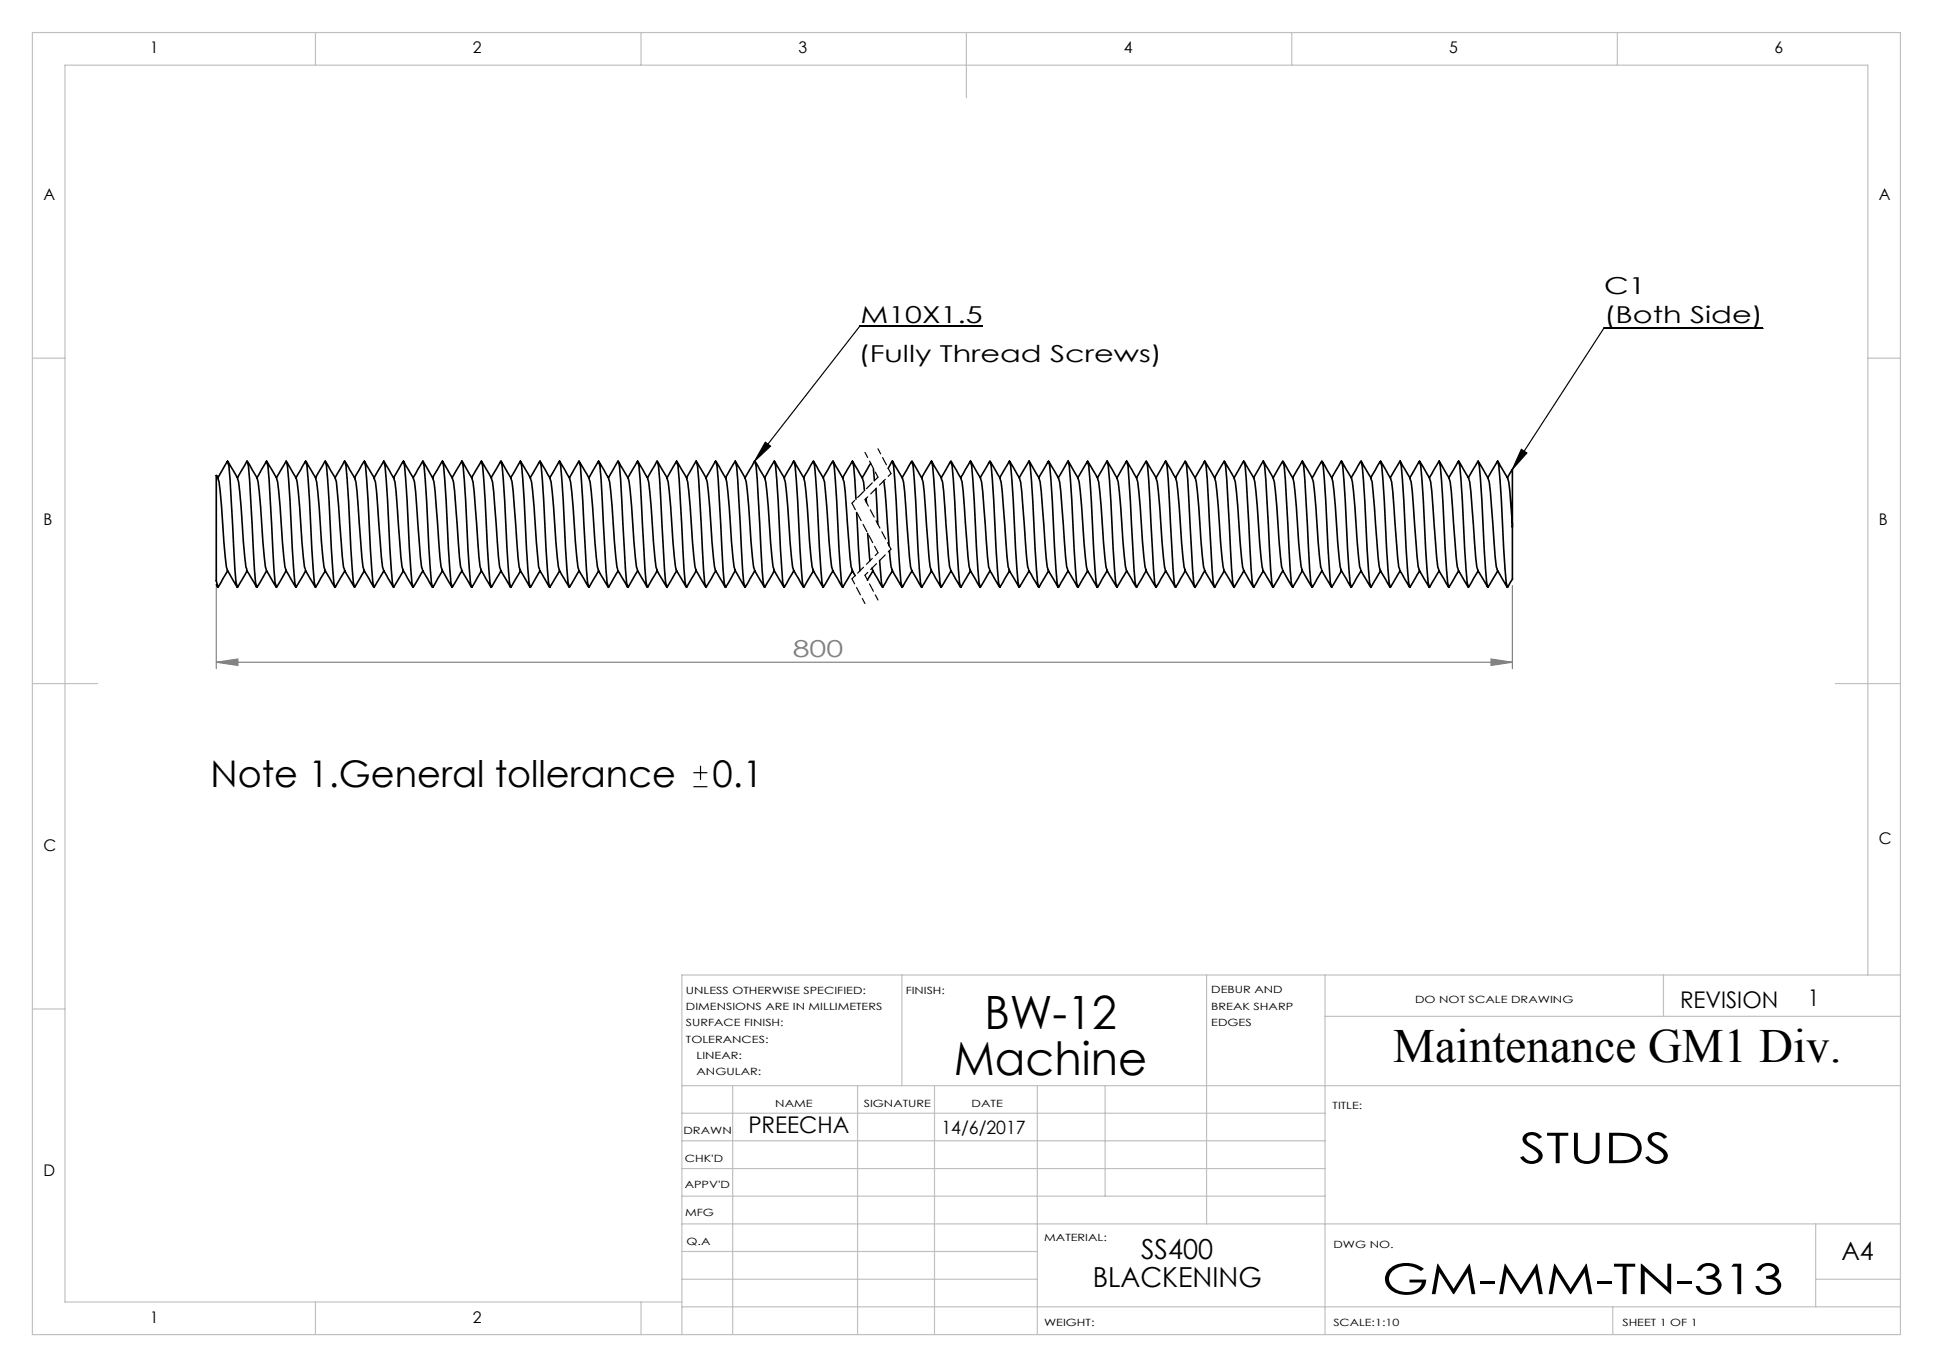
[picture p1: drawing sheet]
<svg xmlns="http://www.w3.org/2000/svg" width="297mm" height="210mm" viewBox="0 0 297 210" stroke-linecap="round" stroke-linejoin="round" font-family="sans-serif">
<path d="M150.9 50.1h-18.7l-16.2 20.7M270.8 50.4h-24.4l-14 21.7M117.6 67.9l.8 .6-2.4 2.3zM233.8 69l.8 .6-2.2 2.5zM106.5 118.7h2.2M107.6 117.6v2.2M106.5 120.9h2.2" fill="none" stroke="#000" stroke-width=".18"/>
<path d="M33.2 90.2v12.5M232.4 89.9v12.8M33.2 101.7l3.3-.5v1zM33.2 101.7h199.2M229.1 101.2l3.3 .5-3.3 .5z" fill="none" stroke="#808080" stroke-width=".18"/>
<path d="M132.9 69.5l2 3.8M134.9 68.9l2 3.9M130.9 88.9l2 3.8M132.9 88.4l2 3.8" fill="none" stroke="#000" stroke-width=".18" stroke-dasharray="1.3 .6" stroke-dashoffset=".4"/>
<path d="M134.9 73.3l-4 4M136.9 72.8l-4 4M134.9 84.9l-4 4M136.9 84.4l-4 4" fill="none" stroke="#000" stroke-width=".18" stroke-dasharray="1.3 .6" stroke-dashoffset=".7"/>
<path d="M130.9 77.3l4 7.6M132.9 76.8l4 7.6" fill="none" stroke="#000" stroke-width=".18" stroke-dasharray="1.3 .6" stroke-dashoffset=".1"/>
<g fill="none" stroke="#c0c0c0" stroke-width=".18">
<path d="M5 5h287v200h-287zM48.5 5v5M98.5 5v5M148.5 5v10M198.5 5v5M248.5 5v5M5 55h5M287 55h5M5 105h10M282 105h10M5 155h5M138.6 149.8v17"/>
<path d="M185.4 149.8v38.2M203.6 149.8v55.2M203.6 156.1h88.4M255.6 149.8v6.3M287 149.8v-139.8h-277v190h94.8M292 149.8h-187.2v55.2M104.8 166.8h187.2M104.8 179.5h98.8M104.8 175.3h98.8M104.8 171h98.8M112.6 166.8v38.2M131.8 166.8v38.2"/>
<path d="M143.6 166.8v38.2M159.4 166.8v38.2M169.8 166.8v17M104.8 183.8h98.8M104.8 196.5h54.6M104.8 192.3h54.6M104.8 188h187.2M279 196.5h13M279 188v12.8M48.5 200v5M98.5 200v5M104.8 200.8h187.2"/>
<path d="M247.8 200.8v4.2"/>
</g>
<path d="M117.6 67.9l.8 .6-2.4 2.3zM233.8 69l.8 .6-2.2 2.5z" fill="#000"/>
<path d="M33.2 101.7l3.3-.5v1zM229.1 101.2l3.3 .5-3.3 .5z" fill="#808080"/>
<g fill="none" stroke="#000" stroke-width=".25">
<path d="M33.2 73.1v16.1l.2 .8M33.3 73.1l.2 .4M33.5 73.6a38.1 38.1 0 0 1 .7 6.9 41.1 41.1 0 0 0 .7 7M34.9 70.9l-1.4 2.5M35 70.8l-.1 .2M35 70.9l1.5 2.6M35 71l.2 .6 .1 2.1 .8 13.7 .2 2.1 .1 .6M36.5 73.6a39.6 39.6 0 0 1 .7 6.9 38.1 38.1 0 0 0 .7 6.9M37.9 70.9l-1.4 2.5M38 70.8l-.1 .2M38 70.9l1.5 2.6M38 71l.3 2.7 .4 6.8a70.1 70.1 0 0 0 .7 9.6"/>
<path d="M39.5 73.6a47.6 47.6 0 0 1 .7 6.9 39.6 39.6 0 0 0 .7 7M40.9 70.9l-1.4 2.5M41 70.8l-.1 .2M41 70.9l1.5 2.6M41 71l.2 .6 .1 2.1 .8 13.7 .2 2.1 .1 .6M42.5 73.6a39.6 39.6 0 0 1 .7 6.9 39.6 39.6 0 0 0 .7 7M44 70.9l-1.5 2.5M44 70.8v.2M44 70.9l1.5 2.6M44 71a73.6 73.6 0 0 1 .7 9.5 78 78 0 0 0 .7 9.6M45.5 73.6a47.6 47.6 0 0 1 .7 6.9 38.1 38.1 0 0 0 .7 6.9M46.9 70.9l-1.4 2.5"/>
<path d="M47 70.8l-.1 .2M47 70.9l1.5 2.6M47 71a75.8 75.8 0 0 1 .7 9.5 73.6 73.6 0 0 0 .7 9.5M48.5 73.6a39.6 39.6 0 0 1 .7 6.9 41.1 41.1 0 0 0 .7 7M49.9 70.9l-1.4 2.5M50 70.8l-.1 .2M50 70.9l1.5 2.6M50 71a75.8 75.8 0 0 1 .7 9.5 78 78 0 0 0 .7 9.6M51.5 73.6a49.7 49.7 0 0 1 .7 6.9l.4 5.1 .2 1.5 .1 .3M52.9 70.9l-1.4 2.5M53 70.8l-.1 .2M53 70.9l1.5 2.6"/>
<path d="M53 71a73.6 73.6 0 0 1 .7 9.5 73.6 73.6 0 0 0 .7 9.5M54.5 73.6l.4 1.9 .7 10.1 .3 1.9M55.9 70.9l-1.4 2.5M56 70.8l-.1 .2M56 70.9l1.5 2.6M56 71a78 78 0 0 1 .7 9.5 78 78 0 0 0 .7 9.6M57.5 73.6l.2 .4 .2 1.5 .7 10.1 .3 1.9M58.9 70.9l-1.4 2.5M59 70.8l-.1 .2M59 70.9l1.5 2.6M59 71a73.6 73.6 0 0 1 .7 9.5 75.8 75.8 0 0 0 .7 9.6M60.5 73.6l.4 1.9 .7 10.1 .3 1.9"/>
<path d="M61.9 70.9l-1.4 2.5M62 70.8l-.1 .2M62 70.9l1.5 2.6M62 71a78 78 0 0 1 .7 9.5 75.8 75.8 0 0 0 .7 9.6M63.5 73.6a36.7 36.7 0 0 1 .7 6.9l.4 5.1 .3 1.9M64.9 70.9l-1.4 2.5M65 70.8l-.1 .2M65 70.9l1.5 2.6M65 71a73.6 73.6 0 0 1 .7 9.5 78 78 0 0 0 .7 9.6M66.5 73.6l.4 1.9 .3 5a35.4 35.4 0 0 0 .7 6.9M67.9 70.9l-1.4 2.5M68 70.8l-.1 .2"/>
<path d="M68 70.9l1.5 2.6M68 71a75.8 75.8 0 0 1 .7 9.5 73.6 73.6 0 0 0 .7 9.5M69.5 73.6l.3 1.9 .8 10.1 .2 1.5 .1 .4M70.9 70.9l-1.4 2.5M71 70.8l-.1 .2M71 70.9l1.5 2.6M71 71a75.8 75.8 0 0 1 .7 9.5 78 78 0 0 0 .7 9.6M72.5 73.6l.3 1.9 .4 5a35.4 35.4 0 0 0 .7 6.9M73.9 70.9l-1.4 2.5M74 70.8l-.1 .2M74 70.9l1.5 2.6M74 71a73.6 73.6 0 0 1 .7 9.5 73.6 73.6 0 0 0 .7 9.5"/>
<path d="M75.5 73.6l.3 1.9 .4 5a36.7 36.7 0 0 0 .7 7M76.9 70.9l-1.4 2.5M77 70.8l-.1 .2M77 70.9l1.5 2.6M77 71a78 78 0 0 1 .7 9.5 78 78 0 0 0 .7 9.6M78.5 73.6l.3 1.9 .4 5a36.7 36.7 0 0 0 .7 7M79.9 70.9l-1.4 2.5M80 70.8l-.1 .2M80 70.9l1.5 2.6M80 71a73.6 73.6 0 0 1 .7 9.5 75.8 75.8 0 0 0 .7 9.6M81.5 73.6a38.1 38.1 0 0 1 .7 6.9l.6 6.6 .1 .3M82.9 70.9l-1.4 2.5"/>
<path d="M83 70.8l-.1 .2M83 70.9l1.5 2.6M83 71a75.8 75.8 0 0 1 .7 9.5 73.6 73.6 0 0 0 .7 9.5M84.5 73.6a39.6 39.6 0 0 1 .7 6.9 41.1 41.1 0 0 0 .7 7M85.9 70.9l-1.4 2.5M86 70.8l-.1 .2M86 70.9l1.5 2.6M86 71a75.8 75.8 0 0 1 .7 9.5l.4 6.9 .2 2.1 .2 .6M87.5 73.6a39.6 39.6 0 0 1 .7 6.9 47.6 47.6 0 0 0 .7 6.9M88.9 70.9l-1.4 2.5M89 70.8l-.1 .2M89 70.9l1.5 2.6"/>
<path d="M89 71l.2 .6 .9 15.8 .3 2.6M90.5 73.6a38.1 38.1 0 0 1 .7 6.9 41.1 41.1 0 0 0 .7 7M91.9 70.9l-1.4 2.5M92 70.8l-.1 .2M92 70.9l1.5 2.6M92 71l.2 .6 .2 2.1 .7 13.7 .2 2.1 .2 .6M93.5 73.6a39.6 39.6 0 0 1 .7 6.9 47.6 47.6 0 0 0 .7 6.9M94.9 70.9l-1.4 2.5M95 70.8l-.1 .2M95 70.9l1.6 2.6M95 71a68.2 68.2 0 0 1 .7 9.5l.4 6.9 .3 2.7M96.6 73.6a47.6 47.6 0 0 1 .6 6.9 39.6 39.6 0 0 0 .7 7"/>
<path d="M97.9 70.9l-1.4 2.5M98 70.8l-.1 .2M98 70.9l1.5 2.6M98 71l.2 .6 .2 2.1 .7 13.7 .3 2.7M99.5 73.6a39.6 39.6 0 0 1 .7 6.9 39.6 39.6 0 0 0 .7 7M100.9 70.9l-1.4 2.5M101 70.8l-.1 .2M101 70.9l1.6 2.6M101 71a68.2 68.2 0 0 1 .7 9.5l.4 6.9 .2 2.1 .1 .6M102.5 73.6a38.1 38.1 0 0 1 .7 6.9 47.6 47.6 0 0 0 .7 6.9M103.9 70.9l-1.4 2.5M104 70.8l-.1 .2"/>
<path d="M104 70.9l1.6 2.6M104 71l.2 .6 .2 2.1 .3 6.8a68.2 68.2 0 0 0 .7 9.5M105.5 73.6a38.1 38.1 0 0 1 .7 6.9 41.1 41.1 0 0 0 .7 7M106.9 70.9l-1.4 2.5M107 70.8l-.1 .2M107 70.9l1.5 2.6M107 71l.2 .6 .2 2.1 .7 13.7 .2 2.1 .1 .6M108.5 73.6a39.6 39.6 0 0 1 .7 6.9 47.6 47.6 0 0 0 .7 6.9M109.9 70.9l-1.4 2.5M110 70.8l-.1 .2M110 70.9l1.5 2.6M110 71l.3 2.7 .4 6.8a68.2 68.2 0 0 0 .7 9.5"/>
<path d="M111.5 73.6a47.6 47.6 0 0 1 .7 6.9 39.6 39.6 0 0 0 .7 7M112.9 70.9l-1.4 2.5M113 70.8l-.1 .2M113 70.9l1.5 2.6M113 71l.2 .6 .1 2.1 .8 13.7 .2 2.1 .1 .6M114.5 73.6a39.6 39.6 0 0 1 .7 6.9 39.6 39.6 0 0 0 .7 7M115.9 70.9l-1.4 2.5M116 70.8l-.1 .2M116 70.9l1.5 2.6M116 71l.3 2.7 .8 13.7 .2 2.1 .1 .6M117.5 73.6a47.6 47.6 0 0 1 .7 6.9 38.1 38.1 0 0 0 .7 6.9M118.9 70.9l-1.4 2.5"/>
<path d="M119 70.8l-.1 .2M119 70.9l1.5 2.6M119 71a75.8 75.8 0 0 1 .7 9.5l.6 9 .1 .5M120.5 73.6a39.6 39.6 0 0 1 .7 6.9 41.1 41.1 0 0 0 .7 7M121.9 70.9l-1.4 2.5M122 70.8l-.1 .2M122 70.9l1.5 2.6M122 71a75.8 75.8 0 0 1 .7 9.5 78 78 0 0 0 .7 9.6M123.5 73.6a39.6 39.6 0 0 1 .7 6.9 38.1 38.1 0 0 0 .7 6.9M124.9 70.9l-1.4 2.5M125 70.8l-.1 .2M125 70.9l1.5 2.6"/>
<path d="M125 71a73.6 73.6 0 0 1 .7 9.5 73.6 73.6 0 0 0 .7 9.5M126.5 73.6a47.6 47.6 0 0 1 .7 6.9 41.1 41.1 0 0 0 .7 7M127.9 70.9l-1.4 2.5M128 70.8l-.1 .2M128 70.9l1.5 2.6M128 71a78 78 0 0 1 .7 9.5 78 78 0 0 0 .7 9.6M129.5 73.6l.2 .4 .2 1.5 .7 10.1 .2 1.5 .1 .3M131 70.9l-1.5 2.5M131 70.8v.2M131 70.9l1.5 2.6M131 71l.2 .6 .3 5.1M131.6 78.7l.5 9"/>
<path d="M132.5 73.6l.2 .4 .1 1.4M133.1 76.6v.6M133.8 71.2l-1.3 2.2M134.2 72l.1 1.9M134.6 75.1l.3 5.4M135.7 73.9a39.5 39.5 0 0 1 .6 6.6l.3 3.3M137.1 70.9l-.6 1.1M137.1 70.8v.2M137.2 70.9l1.5 2.6M137.2 71a75.8 75.8 0 0 1 .7 9.5 73.6 73.6 0 0 0 .7 9.5M138.7 73.6a36.7 36.7 0 0 1 .6 6.9l.4 5.1 .4 1.9M140.1 70.9l-1.5 2.5"/>
<path d="M140.1 70.8v.2M140.2 70.9l1.5 2.6M140.2 71a73.6 73.6 0 0 1 .7 9.5 78 78 0 0 0 .7 9.6M141.7 73.6l.3 1.9 .7 10.1 .4 1.9M143.1 70.9l-1.5 2.5M143.1 70.8v.2M143.2 70.9l1.5 2.6M143.2 71a78 78 0 0 1 .7 9.5 75.8 75.8 0 0 0 .7 9.6M144.6 73.6l.2 .4 .2 1.5 .7 10.1 .3 1.9M146 70.9l-1.4 2.5M146.1 70.8l-.1 .2M146.2 70.9l1.5 2.6"/>
<path d="M146.2 71a73.6 73.6 0 0 1 .7 9.5 75.8 75.8 0 0 0 .7 9.6M147.7 73.6l.3 1.9 .7 10.1 .3 1.9M149.1 70.9l-1.5 2.5M149.1 70.8v.2M149.2 70.9l1.5 2.6M149.2 71a75.8 75.8 0 0 1 .7 9.5 78 78 0 0 0 .7 9.6M150.7 73.6l.3 1.9 .4 5a35.4 35.4 0 0 0 .6 6.9M152 70.9l-1.4 2.5M152.1 70.8l-.1 .2M152.2 70.9l1.5 2.6M152.2 71a75.8 75.8 0 0 1 .7 9.5 73.6 73.6 0 0 0 .7 9.5M153.7 73.6l.3 1.9 .7 10.1 .2 1.5 .2 .4"/>
<path d="M155.1 70.9l-1.5 2.5M155.1 70.8v.2M155.2 70.9l1.5 2.6M155.2 71a73.6 73.6 0 0 1 .7 9.5 78 78 0 0 0 .7 9.6M156.7 73.6l.3 1.9 .4 5a35.4 35.4 0 0 0 .6 6.9M158.1 70.9l-1.5 2.5M158.1 70.8v.2M158.2 70.9l1.5 2.6M158.2 71a78 78 0 0 1 .7 9.5 75.8 75.8 0 0 0 .7 9.6M159.7 73.6l.3 1.9 .4 5a36.7 36.7 0 0 0 .6 7M161 70.9l-1.4 2.5M161.1 70.8l-.1 .2"/>
<path d="M161.1 70.9l1.6 2.6M161.1 71a73.6 73.6 0 0 1 .8 9.5 78 78 0 0 0 .7 9.6M162.7 73.6l.3 1.9 .4 5a36.7 36.7 0 0 0 .6 7M164.1 70.9l-1.5 2.5M164.1 70.8v.2M164.1 70.9l1.6 2.6M164.1 71a78 78 0 0 1 .8 9.5 75.8 75.8 0 0 0 .7 9.6M165.7 73.6a39.6 39.6 0 0 1 .7 6.9 47.6 47.6 0 0 0 .6 6.9M167.1 70.9l-1.5 2.5M167.1 70.8v.2M167.1 70.9l1.6 2.6M167.1 71a73.6 73.6 0 0 1 .8 9.5 73.6 73.6 0 0 0 .7 9.5"/>
<path d="M168.7 73.6a38.1 38.1 0 0 1 .7 6.9 41.1 41.1 0 0 0 .7 7M170.1 70.9l-1.5 2.5M170.1 70.8v.2M170.1 70.9l1.6 2.6M170.1 71a75.8 75.8 0 0 1 .8 9.5l.3 6.9 .2 2.1 .2 .6M171.7 73.6a38.1 38.1 0 0 1 .7 6.9 47.6 47.6 0 0 0 .6 6.9M173.1 70.9l-1.5 2.5M173.1 70.8v.2M173.1 70.9l1.6 2.6M173.1 71l.2 .6 .9 15.8 .4 2.6M174.7 73.6a39.6 39.6 0 0 1 .7 6.9 41.1 41.1 0 0 0 .7 7M176.1 70.9l-1.5 2.5"/>
<path d="M176.1 70.8v.2M176.2 70.9l1.5 2.6M176.2 71a68.2 68.2 0 0 1 .6 9.5l.4 6.9 .2 2.1 .2 .6M177.7 73.6a38.1 38.1 0 0 1 .7 6.9 47.6 47.6 0 0 0 .6 6.9M179.1 70.9l-1.5 2.5M179.1 70.8v.2M179.1 70.9l1.6 2.6M179.1 71l.2 .6 .2 2.1 .7 13.7 .4 2.7M180.7 73.6a39.6 39.6 0 0 1 .7 6.9 39.6 39.6 0 0 0 .7 7M182.1 70.9l-1.5 2.5M182.1 70.8v.2M182.2 70.9l1.5 2.6"/>
<path d="M182.2 71a68.2 68.2 0 0 1 .6 9.5l.4 6.9 .4 2.7M183.7 73.6a47.6 47.6 0 0 1 .7 6.9 39.6 39.6 0 0 0 .7 7M185.1 70.9l-1.5 2.5M185.1 70.8v.2M185.1 70.9l1.6 2.6M185.1 71l.2 .6 .2 2.1 .7 13.7 .2 2.1 .2 .6M186.7 73.6a39.6 39.6 0 0 1 .7 6.9 47.6 47.6 0 0 0 .6 6.9M188.1 70.9l-1.5 2.5M188.1 70.8v.2M188.2 70.9l1.5 2.6M188.2 71l.3 2.7 .4 6.8a68.2 68.2 0 0 0 .6 9.5M189.7 73.6a39.6 39.6 0 0 1 .7 6.9 41.1 41.1 0 0 0 .7 7"/>
<path d="M191.1 70.9l-1.5 2.5M191.1 70.8v.2M191.2 70.9l1.5 2.6M191.2 71l.3 2.7 .7 13.7 .2 2.1 .2 .6M192.7 73.6a47.6 47.6 0 0 1 .7 6.9 47.6 47.6 0 0 0 .6 6.9M194.1 70.9l-1.5 2.5M194.1 70.8v.2M194.1 70.9l1.6 2.6M194.1 71l.2 .6 .2 2.1 .4 6.8a68.2 68.2 0 0 0 .6 9.5M195.7 73.6a39.6 39.6 0 0 1 .7 6.9 39.6 39.6 0 0 0 .7 7M197.1 70.9l-1.5 2.5M197.1 70.8v.2"/>
<path d="M197.2 70.9l1.5 2.6M197.2 71l.3 2.7 .7 13.7 .2 2.1 .2 .6M198.7 73.6a47.6 47.6 0 0 1 .7 6.9 39.6 39.6 0 0 0 .7 7M200.1 70.9l-1.5 2.5M200.1 70.8v.2M200.1 70.9l1.5 2.6M200.1 71l.2 .6 .2 2.1 .7 13.7 .2 2.1 .2 .6M201.6 73.6a39.6 39.6 0 0 1 .8 6.9 38.1 38.1 0 0 0 .7 6.9M203.1 70.9l-1.5 2.5M203.1 70.8v.2M203.2 70.9l1.5 2.6M203.2 71a73.6 73.6 0 0 1 .7 9.5l.5 9 .2 .5"/>
<path d="M204.7 73.6a47.6 47.6 0 0 1 .7 6.9 41.1 41.1 0 0 0 .7 7M206.1 70.9l-1.5 2.5M206.1 70.8v.2M206.2 70.9l1.5 2.6M206.2 71a75.8 75.8 0 0 1 .7 9.5 78 78 0 0 0 .7 9.6M207.7 73.6a47.6 47.6 0 0 1 .7 6.9 38.1 38.1 0 0 0 .7 6.9M209.1 70.9l-1.5 2.5M209.1 70.8v.2M209.2 70.9l1.5 2.6M209.2 71a75.8 75.8 0 0 1 .7 9.5 73.6 73.6 0 0 0 .7 9.5M210.6 73.6l.2 .4 .9 11.6 .4 1.9M212.1 70.9l-1.5 2.5"/>
<path d="M212.1 70.8v.2M212.2 70.9l1.5 2.6M212.2 71a73.6 73.6 0 0 1 .7 9.5 78 78 0 0 0 .7 9.6M213.7 73.6l.3 1.9 .7 10.1 .2 1.5 .2 .3M215.1 70.9l-1.5 2.5M215.1 70.8v.2M215.2 70.9l1.5 2.6M215.2 71a78 78 0 0 1 .7 9.5 75.8 75.8 0 0 0 .7 9.6M216.6 73.6l.2 .4 .2 1.5 .7 10.1 .4 1.9M218.1 70.9l-1.5 2.5M218.1 70.8v.2M218.2 70.9l1.5 2.6"/>
<path d="M218.2 71a73.6 73.6 0 0 1 .7 9.5 75.8 75.8 0 0 0 .7 9.6M219.7 73.6l.3 1.9 .7 10.1 .4 1.9M221.1 70.9l-1.5 2.5M221.1 70.8v.2M221.2 70.9l1.5 2.6M221.2 71a75.8 75.8 0 0 1 .7 9.5 78 78 0 0 0 .7 9.6M222.7 73.6a36.7 36.7 0 0 1 .6 6.9l.4 5.1 .2 1.5 .1 .3M224 70.9l-1.4 2.5M224.1 70.8l-.1 .2M224.2 70.9l1.5 2.6M224.2 71a75.8 75.8 0 0 1 .7 9.5 73.6 73.6 0 0 0 .7 9.5M225.7 73.6l.3 1.9 .4 5a38 38 0 0 0 .6 7"/>
<path d="M227.1 70.9l-1.5 2.5M227.1 70.8v.2M227.2 70.9l1.5 2.6M227.2 71a73.6 73.6 0 0 1 .7 9.5 78 78 0 0 0 .7 9.6M228.7 73.6l.3 1.9 .4 5a35.4 35.4 0 0 0 .6 6.9M230.1 70.9l-1.5 2.5M230.1 70.8v.2M230.2 70.9l1.5 2.6M230.2 71a78 78 0 0 1 .7 9.5 73.6 73.6 0 0 0 .7 9.5M231.6 73.4l.8-1.3v8.9M231.7 73.6l.3 1.9 .4 5.5M33.2 89.8l.2 .4"/>
<path d="M33.5 90.1v.1M34.9 87.6l1.5 2.6M35 87.7l-1.5 2.5M36.5 90v.2M37.9 87.6l1.5 2.6M38 87.7l-1.5 2.5M39.5 90.1v.1M40.9 87.6l1.5 2.6M41 87.7l-1.5 2.5M42.5 90.1v.1M43.9 87.6l1.5 2.6M44 87.7l-1.5 2.5"/>
<path d="M45.5 90.1v.1M46.9 87.6l1.5 2.6M47 87.7l-1.5 2.5M48.5 90.1v.1M49.9 87.6l1.5 2.6M50 87.7l-1.5 2.5M51.5 90v.2M52.9 87.6l1.5 2.6M53 87.7l-1.5 2.5M54.5 90.1v.1M55.9 87.6l1.5 2.6M56 87.7l-1.5 2.5"/>
<path d="M57.5 90.1v.1M58.9 87.6l1.5 2.6M59 87.7l-1.5 2.5M60.5 90.1v.1M61.9 87.6l1.5 2.6M62 87.7l-1.5 2.5M63.5 90.1v.1M64.9 87.6l1.5 2.6M65 87.7l-1.5 2.5M66.5 90v.2M67.9 87.6l1.5 2.6M68 87.7l-1.5 2.5"/>
<path d="M69.5 90.1v.1M70.9 87.6l1.5 2.6M71 87.7l-1.5 2.5M72.5 90v.2M73.9 87.6l1.5 2.6M74 87.7l-1.5 2.5M75.5 90.1v.1M76.9 87.6l1.5 2.6M77 87.7l-1.5 2.5M78.5 90.1v.1M79.9 87.6l1.5 2.6M80 87.7l-1.5 2.5"/>
<path d="M81.5 90.1v.1M82.9 87.6l1.5 2.6M83 87.7l-1.5 2.5M84.5 90.1v.1M85.9 87.6l1.6 2.6M86 87.7l-1.5 2.5M87.5 90v.2M88.9 87.6l1.5 2.6M89 87.7l-1.5 2.5M90.5 90.1v.1M91.9 87.6l1.6 2.6M92 87.7l-1.5 2.5"/>
<path d="M93.5 90.1v.1M94.9 87.6l1.5 2.6M95 87.7l-1.5 2.5M96.5 90.1v.1M97.9 87.6l1.5 2.6M98 87.7l-1.5 2.5M99.5 90.1v.1M100.9 87.6l1.5 2.6M101 87.7l-1.5 2.5M102.5 90v.2M103.9 87.6l1.5 2.6M104 87.7l-1.5 2.5"/>
<path d="M105.5 90.1v.1M106.9 87.6l1.5 2.6M107 87.7l-1.5 2.5M108.5 90v.2M109.9 87.6l1.5 2.6M110 87.7l-1.5 2.5M111.5 90.1v.1M112.9 87.6l1.5 2.6M113 87.7l-1.5 2.5M114.5 90.1v.1M115.9 87.6l1.5 2.6M116 87.7l-1.5 2.5"/>
<path d="M117.5 90v.2M118.9 87.6l1.5 2.6M119 87.7l-1.5 2.5M120.5 90.1v.1M121.9 87.6l1.5 2.6M122 87.7l-1.5 2.5M123.5 90v.2M124.9 87.6l1.5 2.6M125 87.7l-1.5 2.5M126.5 90.1v.1M127.9 87.6l1.5 2.6M128 87.7l-1.5 2.5"/>
<path d="M129.5 90.1v.1M130.9 87.6l.5 .8M131 87.7l-1.5 2.5M133.3 81.9l.4 4.2M134 87.3l.1 .2M134.1 87.6l1.5 2.6M134.1 87.7l-.8 1.4M135.1 86.1l.3 3.4 .2 .6M135.6 90.1v.1M136.7 84.6l.2 2.5 .2 .3M137.1 87.6l1.5 2.6M137.1 87.7l-1.5 2.5"/>
<path d="M138.7 90l-.1 .2M140.1 87.6l1.5 2.6M140.1 87.7l-1.4 2.5M141.6 90.1v.1M143.1 87.6l1.5 2.6M143.1 87.7l-1.5 2.5M144.6 90.1v.1M146 87.6l1.6 2.6M146.1 87.7l-1.5 2.5M147.7 90.1l-.1 .1M149 87.6l1.6 2.6M149.1 87.7l-1.4 2.5"/>
<path d="M150.6 90.1v.1M152 87.6l1.6 2.6M152.1 87.7l-1.5 2.5M153.7 90l-.1 .2M155 87.6l1.6 2.6M155.1 87.7l-1.4 2.5M156.6 90.1v.1M158 87.6l1.6 2.6M158.1 87.7l-1.5 2.5M159.7 90.1l-.1 .1M161 87.6l1.6 2.6M161.1 87.7l-1.4 2.5"/>
<path d="M162.7 90.1l-.1 .1M164 87.6l1.6 2.6M164.1 87.7l-1.4 2.5M165.6 90.1v.1M167 87.6l1.6 2.6M167.1 87.7l-1.4 2.5M168.7 90l-.1 .2M170.1 87.6l1.5 2.6M170.1 87.7l-1.4 2.5M171.6 90.1v.1M173 87.6l1.6 2.6M173.1 87.7l-1.5 2.5"/>
<path d="M174.7 90l-.1 .2M176.1 87.6l1.5 2.6M176.1 87.7l-1.4 2.5M177.7 90.1l-.1 .1M179 87.6l1.6 2.6M179.1 87.7l-1.4 2.5M180.7 90.1l-.1 .1M182.1 87.6l1.5 2.6M182.1 87.7l-1.4 2.5M183.7 90.1l-.1 .1M185.1 87.6l1.5 2.6M185.1 87.7l-1.4 2.5"/>
<path d="M186.7 90.1l-.1 .1M188 87.6l1.5 2.6M188.1 87.7l-1.4 2.5M189.7 90l-.1 .2M191.1 87.6l1.5 2.6M191.1 87.7l-1.4 2.5M192.7 90.1l-.1 .1M194 87.6l1.5 2.6M194.1 87.7l-1.4 2.5M195.7 90.1l-.1 .1M197.1 87.6l1.5 2.6M197.1 87.7l-1.4 2.5"/>
<path d="M198.6 90.1v.1M200.1 87.6l1.5 2.6M200.1 87.7l-1.5 2.5M201.6 90.1v.1M203.1 87.6l1.5 2.6M203.1 87.7l-1.5 2.5M204.6 90v.2M206.1 87.6l1.5 2.6M206.1 87.7l-1.5 2.5M207.6 90.1v.1M209.1 87.6l1.5 2.6M209.1 87.7l-1.5 2.5"/>
<path d="M210.7 90l-.1 .2M212.1 87.6l1.5 2.6M212.1 87.7l-1.4 2.5M213.6 90.1v.1M215.1 87.6l1.5 2.6M215.1 87.7l-1.5 2.5M216.6 90.1v.1M218.1 87.6l1.5 2.6M218.1 87.7l-1.5 2.5M219.7 90l-.1 .2M221.1 87.6l1.5 2.6M221.1 87.7l-1.4 2.5"/>
<path d="M222.6 90.1v.1M224 87.6l1.6 2.6M224.1 87.7l-1.5 2.5M225.7 90l-.1 .2M227 87.6l1.6 2.6M227.1 87.7l-1.4 2.5M228.6 90.1v.1M230 87.6l1.6 2.6M230.1 87.7l-1.5 2.5M231.7 90.1l-.1 .1M232.4 81v7.9M232.4 88.9l-.7 1.3"/>
</g>
<text font-size="7.3" x="214.1" y="163.1">Maintenance GM1 Div.</text>
<g font-size="7.1">
<text x="151.2" y="158.1">BW-12</text>
<text x="146.5" y="165.1">Machine</text>
</g>
<g font-size="6.5">
<text x="233.4" y="178.7">STUDS</text>
<text x="212.3" y="198.8">GM-MM-TN-313</text>
</g>
<g font-size="5.6">
<text x="32.4" y="120.8">Note 1.General tollerance</text>
<text x="109.5" y="120.8">0.1</text>
</g>
<g font-size="4.2">
<text x="167.9" y="197.6">BLACKENING</text>
<text x="175.3" y="193.4">SS400</text>
</g>
<text font-size="3.9" x="282.9" y="193.6">A4</text>
<g font-size="3.6">
<text x="246.5" y="45.1">C1</text>
<text x="132.2" y="49.6">M10X1.5</text>
<text x="246.5" y="49.6">(Both Side)</text>
<text x="131.9" y="55.6">(Fully Thread Screws)</text>
</g>
<text font-size="3.6" fill="#808080" x="121.8" y="100.9">800</text>
<g font-size="3.5">
<text x="258.1" y="154.9">REVISION</text>
<text x="277.8" y="154.5">1</text>
<text x="115" y="174.1">PREECHA</text>
</g>
<text font-size="2.8" x="144.6" y="174.2">14/6/2017</text>
<g font-size="2.5">
<text x="23.1" y="8.2">1</text>
<text x="72.7" y="8.2">2</text>
<text x="122.7" y="8.2">3</text>
<text x="172.7" y="8.2">4</text>
<text x="222.7" y="8.2">5</text>
<text x="272.7" y="8.2">6</text>
<text x="6.7" y="30.7">A</text>
<text x="288.7" y="30.7">A</text>
<text x="6.7" y="80.7">B</text>
<text x="288.7" y="80.7">B</text>
<text x="6.7" y="130.7">C</text>
<text x="288.7" y="129.7">C</text>
<text x="6.7" y="180.7">D</text>
<text x="23.1" y="203.2">1</text>
<text x="72.7" y="203.2">2</text>
</g>
<g font-size="1.5">
<text x="105.4" y="152.7">UNLESS OTHERWISE SPECIFIED:</text>
<text x="105.4" y="155.2">DIMENSIONS ARE IN MILLIMETERS</text>
<text x="139.2" y="152.7">FINISH:</text>
<text x="186.1" y="152.6">DEBUR AND</text>
<text x="186.1" y="155.1">BREAK SHARP</text>
<text x="217.4" y="154.1">DO NOT SCALE DRAWING</text>
<text x="105.4" y="157.7">SURFACE FINISH:</text>
<text x="105.4" y="160.2">TOLERANCES:</text>
<text x="186.1" y="157.6">EDGES</text>
<text x="107" y="162.7">LINEAR:</text>
<text x="107" y="165.2">ANGULAR:</text>
<text x="119.1" y="170.1">NAME</text>
<text x="132.7" y="170">SIGNATURE</text>
<text x="149.3" y="170">DATE</text>
<text x="204.8" y="170.3">TITLE:</text>
<text x="105" y="174.2">DRAWN</text>
<text x="105.2" y="178.4">CHK'D</text>
<text x="105.2" y="182.5">APPV'D</text>
<text x="105.3" y="186.9">MFG</text>
<text x="105.5" y="191.2">Q.A</text>
<text x="160.4" y="190.6">MATERIAL:</text>
<text x="204.9" y="191.7">DWG NO.</text>
<text x="160.4" y="203.6">WEIGHT:</text>
<text x="204.9" y="203.7">SCALE:1:10</text>
<text x="249.3" y="203.7">SHEET 1 OF 1</text>
</g>
</svg>
